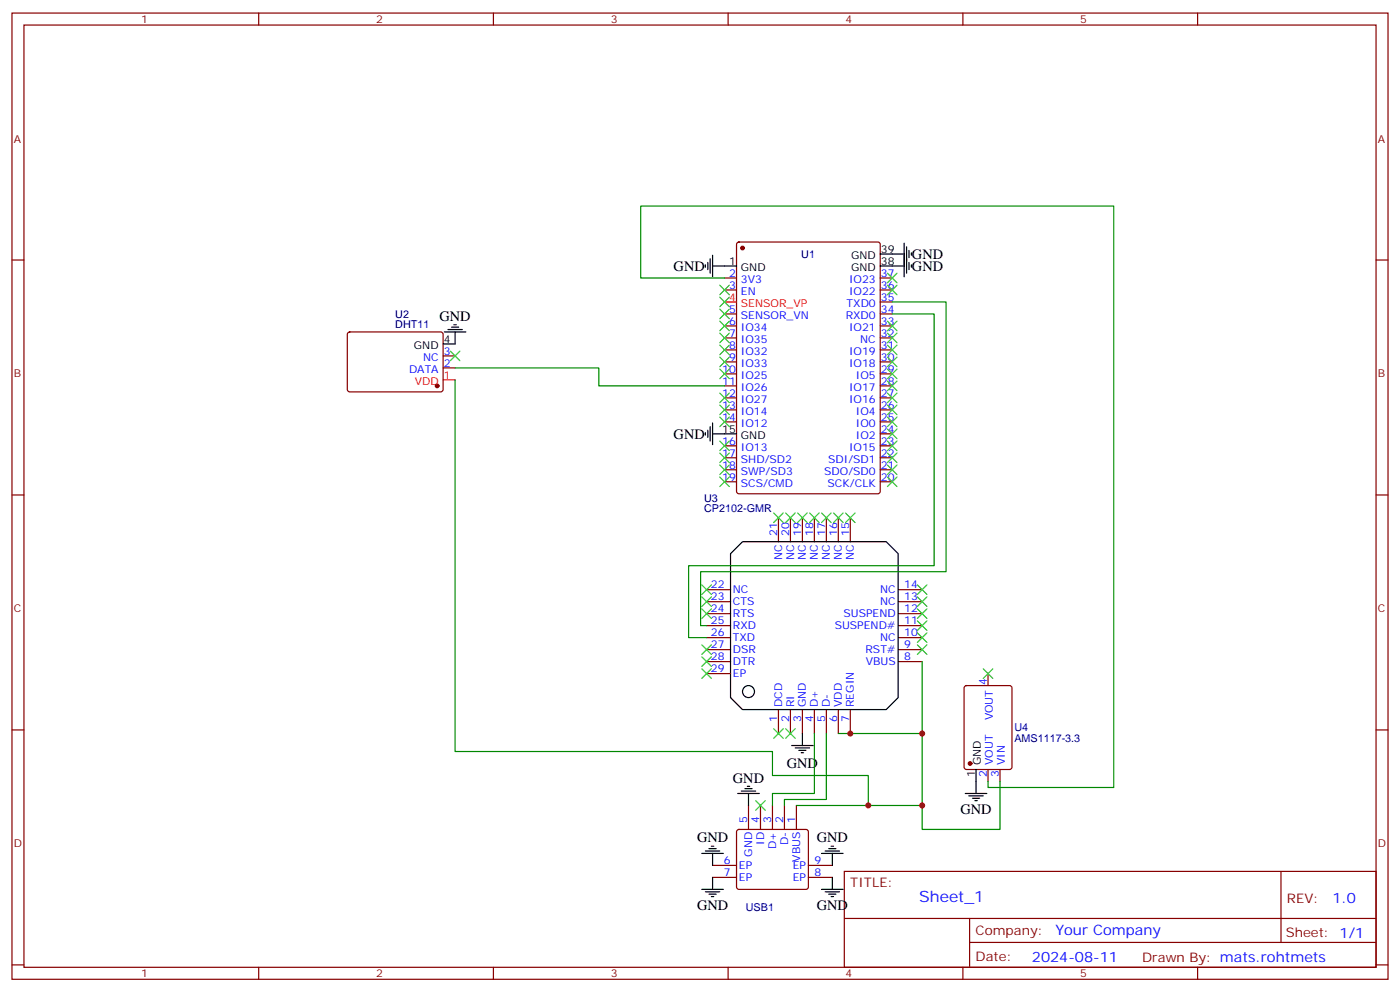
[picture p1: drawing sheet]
<svg xmlns="http://www.w3.org/2000/svg" width="412mm" height="292mm" viewBox="0 0 412 292" stroke-linecap="round" stroke-linejoin="round" font-family="sans-serif">
<g fill="none" stroke="#870000" stroke-width=".35">
<path d="M3.5 3.8h405.4v284.4h-405.4zM7.1 7.4h398.2v277.3h-398.2zM76.2 3.8v3.6M145.3 3.8v3.6M214.5 3.8v3.6M283.6 3.8v3.6M352.8 3.8v3.6M3.5 76.5h3.6M217.2 71.4l.5-.2h40.9l.6 .5 .1 72.9-.5 .7h-41.1l-.7-.5v-72.9zM405.3 76.5h3.6M102.5 97.9l.5-.2h27.1l.4 .7v16.5l-.7 .4h-27.1l-.4-.7v-16.2zM213.4 81.8h3.6"/>
<path d="M213.4 85.3h3.6M213.4 92.4h3.6M213.4 95.9h3.6M213.4 99.4h3.6M259.3 81.8h3.5M259.3 85.3h3.5M259.3 92.4h3.5M259.3 95.9h3.5M259.3 99.4h3.5M259.3 88.9h3.5M130.5 108.3h3.6M130.5 104.7h3.6"/>
<path d="M213.4 103h3.6M213.4 106.5h3.6M213.4 110h3.6M213.4 113.6h3.6M213.4 117.1h3.6M259.3 103h3.5M259.3 106.5h3.5M259.3 110h3.5M259.3 113.6h3.5M259.3 117.1h3.5M213.4 120.6h3.6M213.4 124.1h3.6"/>
<path d="M213.4 131.2h3.6M213.4 134.7h3.6M213.4 138.3h3.6M259.3 120.6h3.5M259.3 124.1h3.5M259.3 131.2h3.5M259.3 134.7h3.5M259.3 138.3h3.5M259.3 127.7h3.5M3.5 145.7h3.6M213.4 141.8h3.6M229.3 152.4v7"/>
<path d="M232.8 152.4v7M236.4 152.4v7M239.9 152.4v7M243.4 152.4v7M246.9 152.4v7M250.5 152.4v7M259.3 141.8h3.5M405.3 145.7h3.6M208.1 177.1h7.1M208.1 173.5h7.1M264.6 177.1h7M264.6 173.5h7"/>
<path d="M208.1 194.7h7.1M208.1 191.2h7.1M208.1 187.6h7.1M208.1 184.1h7.1M208.1 180.6h7.1M208.1 198.2h7.1M264.6 194.7h7M264.6 191.2h7M264.6 187.6h7M264.6 184.1h7M264.6 180.6h7M291 198.2v3.6"/>
<path d="M3.5 214.8h3.6M229.3 208.8v7.1M232.8 208.8v7.1M236.4 208.8v7.1M239.9 208.8v7.1M243.4 208.8v7.1M246.9 208.8v7.1M250.5 208.8v7.1M284.2 202l.5-.2h12.7l.6 .4 .1 23.5-.5 .7h-12.9l-.7-.4v-23.5zM405.3 214.8h3.6M220.5 237v7.1M224 237v7.1"/>
<path d="M227.5 237v7.1M231.1 237v7.1M234.6 237v7.1M291 226.4v3.6M294.6 226.4v3.6M209.9 254.7h7.1M209.9 258.2h7.1M217.2 244.3l.5-.2h19.7l.5 .2 .2 .5v16.2l-.2 .5-.5 .2h-19.7l-.5-.2-.2-.5v-16.2zM238.1 254.7h7.1M238.1 258.2h7.1M248.7 256.4h156.6v28.3h-156.6zM377.3 256.5v20.8"/>
<path d="M248.7 270.3h156.5M285.6 277.3h119.6M285.6 270.3v14.1M3.5 284h3.6M76.2 284.7v3.5M145.3 284.7v3.5M214.5 284.7v3.5M283.6 284.7v3.5M352.8 284.7v3.5M405.3 284h3.6"/>
</g>
<g fill="#870000" stroke="#870000" stroke-width=".35">
<circle cx="218.7" cy="73" r=".53"/>
<circle cx="128.8" cy="113.6" r=".53"/>
<circle cx="285.7" cy="224.7" r=".53"/>
</g>
<g fill="none" stroke="#000" stroke-width=".35">
<path d="M207.8 77.9v.7M208.5 77.2v2.1M209.2 76.2v4.2M209.9 78.3h7.1M209.9 75.1v6.4M259.3 78.3h7M259.3 74.8h7M266.3 71.6v9.9M267.1 72.6v7.8M267.8 73.7v2.1M267.8 77.2v2.1M268.5 74.4v.7"/>
<path d="M268.5 77.9v.7M130.9 97.7h6.3M131.9 97h4.3M133 96.3h2.1M133.7 95.6h.7M134.1 97.7v3.5h-3.6M207.8 127.3v.7M208.5 126.6v2.1M209.2 125.6v4.2M209.9 127.7h7.1M209.9 124.5v6.3M218.7 159.4h42.4l3.5 3.5v42.4l-3.5 3.5h-42.4l-3.5-3.5v-42.4z"/>
<path d="M233.2 219.4h6.3M236.4 215.9v3.5M217.3 233.5h6.4M218.4 232.8h4.2M219.4 232.1h2.1M220.1 231.4h.7M220.5 233.5v3.5M234.2 220.1h4.3M235.3 220.8h2.1M236 221.5h.7M284.3 233.5h6.4M285.4 234.2h4.2"/>
<path d="M286.5 234.9h2.1M287.2 235.6h.7M287.5 226.4v7.1M206.7 251.1h6.4M207.8 250.4h4.2M208.8 249.7h2.2M209.5 249h.8M209.9 251.1v3.6M209.9 258.2v3.5M242 251.1h6.4M243.1 250.4h4.2M244.1 249.7h2.1"/>
<path d="M244.8 249h.7M245.2 251.1v3.6M245.2 258.2v3.5M206.7 261.7h6.4M207.8 262.4h4.2M208.8 263.1h2.2M209.5 263.8h.8M242 261.7h6.4M243.1 262.4h4.2M244.1 263.1h2.1M244.8 263.8h.7"/>
<circle cx="220.5" cy="203.5" r="1.76"/>
</g>
<path d="M213.4 88.9h3.6M130.5 111.8h3.6" fill="none" stroke="#f00" stroke-width=".35"/>
<path d="M213.4 81.8h-24.7v-21.2h139.4v171.1h-37.1v-1.7M262.8 88.9h15.9v79.3h-72.3v15.9h1.7M262.8 92.4h12.4v74.1h-72.4v21.1h5.3M134.1 108.3h42.3v5.3h37M134.1 111.8v109.4h93.4v7h28.3v8.8M271.6 194.7v42.3h-37M239.9 215.9v17.6h-12.4v3.5M243.4 215.9v19.4h-12.3v1.7M246.9 215.9h24.7M294.6 230v14.1h-23v-7.1" fill="none" stroke="#008700" stroke-width=".35"/>
<g fill="none" stroke="#3c3" stroke-width=".35">
<path d="M212 83.9l2.8 2.8M212 87.5l2.8 2.8M212 91l2.8 2.8M212 94.5l2.8 2.8M212 98l2.8 2.9M214.8 83.9l-2.8 2.8M214.8 87.5l-2.8 2.8M214.8 91l-2.8 2.8M214.8 94.5l-2.8 2.8M214.8 98l-2.8 2.9M261.4 98l2.8 2.9M261.4 94.5l2.8 2.8"/>
<path d="M261.4 83.9l2.8 2.8M261.4 80.4l2.8 2.8M264.2 98l-2.8 2.9M264.2 94.5l-2.8 2.8M264.2 83.9l-2.8 2.8M264.2 80.4l-2.8 2.8M132.6 103.3l2.9 2.9M135.5 103.3l-2.9 2.9M212 101.6l2.8 2.8M212 105.1l2.8 2.8M212 108.6l2.8 2.8M212 119.2l2.8 2.8"/>
<path d="M212 115.7l2.8 2.8M214.8 101.6l-2.8 2.8M214.8 105.1l-2.8 2.8M214.8 108.6l-2.8 2.8M214.8 119.2l-2.8 2.8M214.8 115.7l-2.8 2.8M261.4 119.2l2.8 2.8M261.4 115.7l2.8 2.8M261.4 112.1l2.8 2.9M261.4 108.6l2.8 2.8M261.4 105.1l2.8 2.8M261.4 101.6l2.8 2.8"/>
<path d="M264.2 119.2l-2.8 2.8M264.2 115.7l-2.8 2.8M264.2 112.1l-2.8 2.9M264.2 108.6l-2.8 2.8M264.2 105.1l-2.8 2.8M264.2 101.6l-2.8 2.8M212 136.8l2.8 2.9M212 133.3l2.8 2.8M212 129.8l2.8 2.8M212 122.7l2.8 2.9M214.8 133.3l-2.8 2.8M214.8 129.8l-2.8 2.8"/>
<path d="M214.8 136.8l-2.8 2.9M214.8 122.7l-2.8 2.9M261.4 136.8l2.8 2.9M261.4 133.3l2.8 2.8M261.4 129.8l2.8 2.8M261.4 126.3l2.8 2.8M261.4 122.7l2.8 2.9M264.2 136.8l-2.8 2.9M264.2 133.3l-2.8 2.8M264.2 129.8l-2.8 2.8M264.2 126.3l-2.8 2.8M264.2 122.7l-2.8 2.9"/>
<path d="M212 140.4l2.8 2.8M214.8 140.4l-2.8 2.8M227.9 151l2.8 2.8M230.7 151l-2.8 2.8M231.4 151l2.8 2.8M234.2 151l-2.8 2.8M234.9 151l2.9 2.8M237.8 151l-2.9 2.8M238.5 151l2.8 2.8M241.3 151l-2.8 2.8M242 151l2.8 2.8M244.8 151l-2.8 2.8"/>
<path d="M245.5 151l2.9 2.8M248.4 151l-2.9 2.8M249.1 151l2.8 2.8M251.9 151l-2.8 2.8M261.4 140.4l2.8 2.8M264.2 140.4l-2.8 2.8M206.7 172.1l2.8 2.8M206.7 175.6l2.8 2.9M206.7 179.2l2.8 2.8M209.5 172.1l-2.8 2.8M209.5 175.6l-2.8 2.9M209.5 179.2l-2.8 2.8"/>
<path d="M270.2 175.6l2.8 2.9M270.2 172.1l2.8 2.8M270.2 179.2l2.8 2.8M273 175.6l-2.8 2.9M273 172.1l-2.8 2.8M273 179.2l-2.8 2.8M206.7 196.8l2.8 2.8M206.7 189.8l2.8 2.8M206.7 193.3l2.8 2.8M209.5 189.8l-2.8 2.8M209.5 193.3l-2.8 2.8M209.5 196.8l-2.8 2.8"/>
<path d="M270.2 186.2l2.8 2.9M270.2 182.7l2.8 2.8M270.2 189.8l2.8 2.8M273 186.2l-2.8 2.9M273 182.7l-2.8 2.8M273 189.8l-2.8 2.8M289.6 196.8l2.9 2.8M292.5 196.8l-2.9 2.8M227.9 214.5l2.8 2.8M230.7 214.5l-2.8 2.8M231.4 214.5l2.8 2.8M234.2 214.5l-2.8 2.8"/>
<path d="M222.6 235.6l2.8 2.8M225.4 235.6l-2.8 2.8"/>
</g>
<g fill="#c00">
<circle cx="271.6" cy="237" r=".88"/>
<circle cx="271.6" cy="215.9" r=".88"/>
<circle cx="255.8" cy="237" r=".88"/>
<circle cx="250.5" cy="215.9" r=".88"/>
</g>
<text font-size="4.6" fill="#00f" x="270.8" y="265.5">Sheet_1</text>
<g font-size="4.2">
<text x="268.6" y="76.2">GND</text>
<text x="198.4" y="79.7">GND</text>
<text x="268.6" y="79.7">GND</text>
<text x="129.5" y="94.5">GND</text>
<text x="198.4" y="129.1">GND</text>
<text x="231.8" y="226.1">GND</text>
<text x="215.9" y="230.3">GND</text>
<text x="282.9" y="239.5">GND</text>
<text x="205.3" y="247.9">GND</text>
<text x="240.6" y="247.9">GND</text>
<text x="205.3" y="267.8">GND</text>
<text x="240.6" y="267.8">GND</text>
</g>
<g font-size="4.2" fill="#00f">
<text x="392.5" y="265.7">1.0</text>
<text x="310.9" y="275.3">Your Company</text>
<text x="304" y="283.1">2024-08-11</text>
</g>
<g font-size="3.9" fill="#800">
<text x="250.5" y="261">TITLE:</text>
<text x="379.1" y="265.7">REV:</text>
<text x="287.4" y="275.2">Company:</text>
<text x="378.7" y="275.8">Sheet: 1/1</text>
<text x="287.4" y="282.9">Date:</text>
<text x="336.4" y="283">Drawn By: mats.rohtmets</text>
</g>
<g font-size="3.2" fill="#800">
<text x="41.6" y="6.8">1</text>
<text x="110.8" y="6.8">2</text>
<text x="179.9" y="6.8">3</text>
<text x="249.1" y="6.8">4</text>
<text x="318.2" y="6.8">5</text>
<text x="4.1" y="41.9">A</text>
<text x="405.9" y="41.9">A</text>
<text x="4.1" y="111.1">B</text>
<text x="405.9" y="111.1">B</text>
<text x="4.1" y="180.2">C</text>
<text x="405.9" y="180.2">C</text>
<text x="4.1" y="249.4">D</text>
<text x="405.9" y="249.4">D</text>
<text x="41.6" y="287.7">1</text>
<text x="110.8" y="287.7">2</text>
<text x="179.9" y="287.7">3</text>
<text x="249.1" y="287.7">4</text>
<text x="318.2" y="287.7">5</text>
</g>
<g font-size="3.2">
<text x="214.8" y="77.9">1</text>
<text x="250.7" y="76.2">GND</text>
<text x="259.5" y="77.9">38</text>
<text x="259.5" y="74.4">39</text>
<text x="218.3" y="79.7">GND</text>
<text x="250.7" y="79.7">GND</text>
<text x="130.7" y="100.9">4</text>
<text x="121.9" y="102.6">GND</text>
<text x="212.7" y="127.3">15</text>
<text x="218.3" y="129.1">GND</text>
<text x="288.9" y="225.1" transform="rotate(-90 288.9 225.1)">GND</text>
<text x="287.2" y="228.6" transform="rotate(-90 287.2 228.6)">1</text>
</g>
<g font-size="3.2" fill="#000080">
<text x="236" y="75.9">U1</text>
<text x="116.4" y="93.5">U2</text>
<text x="116.4" y="96.6">DHT11</text>
<text x="207.4" y="147.7">U3</text>
<text x="207.4" y="150.6">CP2102-GMR</text>
<text x="298.8" y="215.2">U4</text>
<text x="298.8" y="218.5">AMS1117-3.3</text>
<text x="219.7" y="268.2">USB1</text>
</g>
<g font-size="3.2" fill="#00f">
<text x="214.8" y="81.5">2</text>
<text x="218.3" y="83.2">3V3</text>
<text x="250.1" y="83.2">IO23</text>
<text x="259.5" y="81.5">37</text>
<text x="214.8" y="85">3</text>
<text x="218.3" y="86.7">EN</text>
<text x="250.1" y="86.7">IO22</text>
<text x="259.5" y="88.5">35</text>
<text x="259.5" y="85">36</text>
<text x="214.8" y="92">5</text>
<text x="214.8" y="95.6">6</text>
<text x="218.3" y="93.8">SENSOR_VN</text>
<text x="249.1" y="93.8">RXD0</text>
<text x="249.4" y="90.3">TXD0</text>
<text x="259.5" y="95.6">33</text>
<text x="259.5" y="92">34</text>
<text x="214.8" y="99.1">7</text>
<text x="218.3" y="97.3">IO34</text>
<text x="218.3" y="100.9">IO35</text>
<text x="250.1" y="97.3">IO21</text>
<text x="253.4" y="100.9">NC</text>
<text x="259.5" y="99.1">32</text>
<text x="124.6" y="106.2">NC</text>
<text x="130.7" y="107.9">2</text>
<text x="130.7" y="104.4">3</text>
<text x="214.8" y="102.6">8</text>
<text x="214.8" y="106.2">9</text>
<text x="218.3" y="104.4">IO32</text>
<text x="218.3" y="107.9">IO33</text>
<text x="250.1" y="107.9">IO18</text>
<text x="250.1" y="104.4">IO19</text>
<text x="259.5" y="106.2">30</text>
<text x="259.5" y="102.6">31</text>
<text x="120.5" y="109.7">DATA</text>
<text x="212.7" y="109.7">10</text>
<text x="212.7" y="113.2">11</text>
<text x="218.3" y="111.4">IO25</text>
<text x="252.1" y="111.4">IO5</text>
<text x="259.5" y="113.2">28</text>
<text x="259.5" y="109.7">29</text>
<text x="212.7" y="116.7">12</text>
<text x="218.3" y="115">IO26</text>
<text x="218.3" y="118.5">IO27</text>
<text x="250.1" y="118.5">IO16</text>
<text x="250.1" y="115">IO17</text>
<text x="259.5" y="116.7">27</text>
<text x="212.7" y="120.3">13</text>
<text x="212.7" y="123.8">14</text>
<text x="218.3" y="122">IO14</text>
<text x="218.3" y="125.6">IO12</text>
<text x="252.1" y="125.6">IO0</text>
<text x="252.1" y="122">IO4</text>
<text x="259.5" y="123.8">25</text>
<text x="259.5" y="120.3">26</text>
<text x="212.7" y="130.8">16</text>
<text x="252.1" y="129.1">IO2</text>
<text x="259.5" y="130.8">23</text>
<text x="259.5" y="127.3">24</text>
<text x="212.7" y="134.4">17</text>
<text x="212.7" y="137.9">18</text>
<text x="218.3" y="132.6">IO13</text>
<text x="218.3" y="136.1">SHD/SD2</text>
<text x="244" y="136.1">SDI/SD1</text>
<text x="250.1" y="132.6">IO15</text>
<text x="259.5" y="137.9">21</text>
<text x="259.5" y="134.4">22</text>
<text x="212.7" y="141.4">19</text>
<text x="218.3" y="139.7">SWP/SD3</text>
<text x="218.3" y="143.2">SCS/CMD</text>
<text x="242.8" y="139.7">SDO/SD0</text>
<text x="243.8" y="143.2">SCK/CLK</text>
<text x="259.5" y="141.4">20</text>
<text x="229" y="157.7" transform="rotate(-90 229 157.7)">21</text>
<text x="232.5" y="157.7" transform="rotate(-90 232.5 157.7)">20</text>
<text x="236" y="157.7" transform="rotate(-90 236 157.7)">19</text>
<text x="239.5" y="157.7" transform="rotate(-90 239.5 157.7)">18</text>
<text x="243.1" y="157.7" transform="rotate(-90 243.1 157.7)">17</text>
<text x="246.6" y="157.7" transform="rotate(-90 246.6 157.7)">16</text>
<text x="250.1" y="157.7" transform="rotate(-90 250.1 157.7)">15</text>
<text x="230.4" y="164.7" transform="rotate(-90 230.4 164.7)">NC</text>
<text x="233.9" y="164.7" transform="rotate(-90 233.9 164.7)">NC</text>
<text x="237.4" y="164.7" transform="rotate(-90 237.4 164.7)">NC</text>
<text x="240.9" y="164.7" transform="rotate(-90 240.9 164.7)">NC</text>
<text x="244.5" y="164.7" transform="rotate(-90 244.5 164.7)">NC</text>
<text x="248" y="164.7" transform="rotate(-90 248 164.7)">NC</text>
<text x="251.5" y="164.7" transform="rotate(-90 251.5 164.7)">NC</text>
<text x="209.4" y="173.2">22</text>
<text x="266.3" y="173.2">14</text>
<text x="209.4" y="176.7">23</text>
<text x="215.9" y="174.6">NC</text>
<text x="215.9" y="178.1">CTS</text>
<text x="259.3" y="178.1">NC</text>
<text x="259.3" y="174.6">NC</text>
<text x="266.3" y="176.7">13</text>
<text x="209.4" y="180.2">24</text>
<text x="209.4" y="183.8">25</text>
<text x="215.9" y="181.6">RTS</text>
<text x="215.9" y="185.2">RXD</text>
<text x="245.9" y="185.2">SUSPEND#</text>
<text x="248.5" y="181.6">SUSPEND</text>
<text x="266.3" y="183.8">11</text>
<text x="266.3" y="180.2">12</text>
<text x="209.4" y="187.3">26</text>
<text x="209.4" y="190.8">27</text>
<text x="215.9" y="188.7">TXD</text>
<text x="259.3" y="188.7">NC</text>
<text x="266.3" y="190.8">9</text>
<text x="266.3" y="187.3">10</text>
<text x="209.4" y="194.3">28</text>
<text x="209.4" y="197.9">29</text>
<text x="215.9" y="192.2">DSR</text>
<text x="215.9" y="195.8">DTR</text>
<text x="254.9" y="192.2">RST#</text>
<text x="255" y="195.8">VBUS</text>
<text x="266.3" y="194.3">8</text>
<text x="215.9" y="199.3">EP</text>
<text x="290.7" y="201.6" transform="rotate(-90 290.7 201.6)">4</text>
<text x="230.4" y="208.1" transform="rotate(-90 230.4 208.1)">DCD</text>
<text x="233.9" y="208.1" transform="rotate(-90 233.9 208.1)">RI</text>
<text x="237.4" y="208.1" transform="rotate(-90 237.4 208.1)">GND</text>
<text x="240.9" y="208.1" transform="rotate(-90 240.9 208.1)">D+</text>
<text x="244.5" y="208.1" transform="rotate(-90 244.5 208.1)">D-</text>
<text x="248" y="208.1" transform="rotate(-90 248 208.1)">VDD</text>
<text x="251.5" y="208.1" transform="rotate(-90 251.5 208.1)">REGIN</text>
<text x="229" y="212.6" transform="rotate(-90 229 212.6)">1</text>
<text x="232.5" y="212.6" transform="rotate(-90 232.5 212.6)">2</text>
<text x="236" y="212.6" transform="rotate(-90 236 212.6)">3</text>
<text x="239.5" y="212.6" transform="rotate(-90 239.5 212.6)">4</text>
<text x="243.1" y="212.6" transform="rotate(-90 243.1 212.6)">5</text>
<text x="246.6" y="212.6" transform="rotate(-90 246.6 212.6)">6</text>
<text x="250.1" y="212.6" transform="rotate(-90 250.1 212.6)">7</text>
<text x="292.5" y="212" transform="rotate(-90 292.5 212)">VOUT</text>
<text x="292.5" y="225.1" transform="rotate(-90 292.5 225.1)">VOUT</text>
<text x="296" y="225.1" transform="rotate(-90 296 225.1)">VIN</text>
<text x="290.7" y="228.6" transform="rotate(-90 290.7 228.6)">2</text>
<text x="294.2" y="228.6" transform="rotate(-90 294.2 228.6)">3</text>
<text x="220.1" y="242.3" transform="rotate(-90 220.1 242.3)">5</text>
<text x="223.7" y="242.3" transform="rotate(-90 223.7 242.3)">4</text>
<text x="227.2" y="242.3" transform="rotate(-90 227.2 242.3)">3</text>
<text x="230.7" y="242.3" transform="rotate(-90 230.7 242.3)">2</text>
<text x="234.2" y="242.3" transform="rotate(-90 234.2 242.3)">1</text>
<text x="225.1" y="248.6" transform="rotate(-90 225.1 248.6)">ID</text>
<text x="228.6" y="249.8" transform="rotate(-90 228.6 249.8)">D+</text>
<text x="232.1" y="248.7" transform="rotate(-90 232.1 248.7)">D-</text>
<text x="213.2" y="257.8">7</text>
<text x="213.2" y="254.3">6</text>
<text x="217.7" y="255.7">EP</text>
<text x="221.5" y="252.1" transform="rotate(-90 221.5 252.1)">GND</text>
<text x="233.5" y="255.7">EP</text>
<text x="235.7" y="253.6" transform="rotate(-90 235.7 253.6)">VBUS</text>
<text x="239.9" y="254.3">9</text>
<text x="239.9" y="257.8">8</text>
<text x="217.7" y="259.3">EP</text>
<text x="233.5" y="259.3">EP</text>
</g>
<g font-size="3.2" fill="#f00">
<text x="214.8" y="88.5">4</text>
<text x="218.3" y="90.3">SENSOR_VP</text>
<text x="122.2" y="113.2">VDD</text>
<text x="130.7" y="111.4">1</text>
</g>
</svg>
